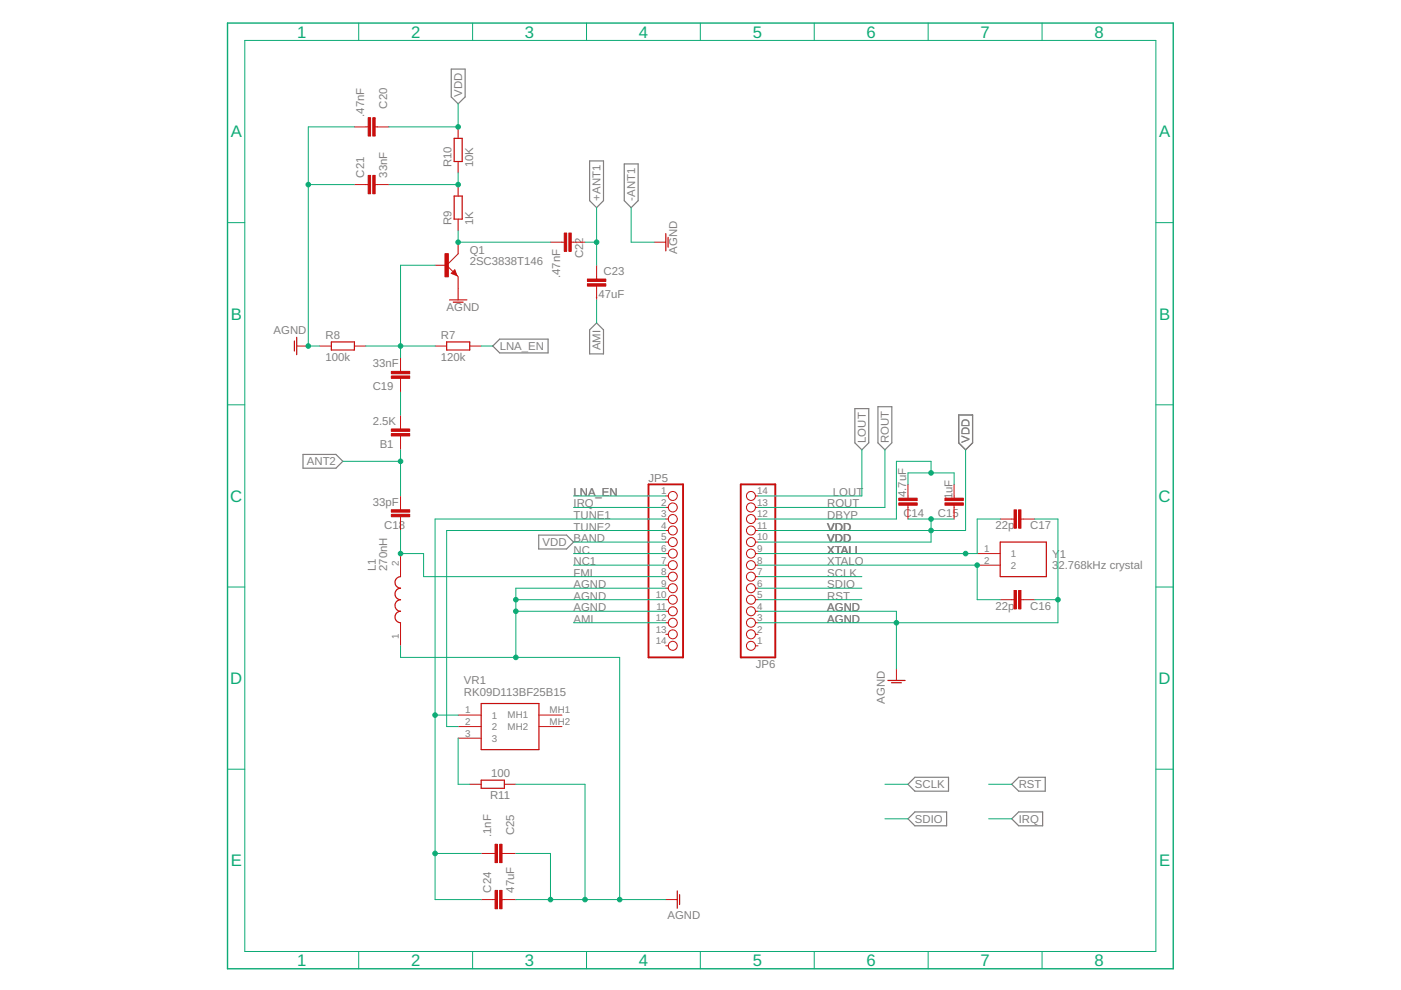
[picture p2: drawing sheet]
<svg xmlns="http://www.w3.org/2000/svg" width="297mm" height="210mm" viewBox="0 0 297 210" stroke-linecap="round" stroke-linejoin="round" font-family="sans-serif">
<g fill="none" stroke="#808080" stroke-width=".25">
<path d="M95.7 14.6h2.9v6l-1.5 1.4-1.4-1.4zM125 34.1h3v8.4l-1.5 1.5-1.5-1.5zM132.4 34.8h2.9v7.7l-1.5 1.5-1.4-1.5zM104.5 73.4l1.4-1.5h10.3v2.9h-10.3zM125 69.9l1.5-1.4 1.5 1.4v5.1h-3zM64.2 96.4h7l1.5 1.4-1.5 1.5h-7zM181.3 86.6h2.9v7.3l-1.5 1.5-1.4-1.5zM186.1 86.2h3v7.7l-1.5 1.5-1.5-1.5zM203.3 88h2.9v5.9l-1.5 1.5-1.4-1.5zM114.2 113.5h5.9l1.5 1.4-1.5 1.5h-5.9zM192.5 173.6l1.5-1.5h6.7v3h-6.7zM194 164.8h7.1v2.9h-7.1l-1.5-1.4z"/>
<path d="M214.5 173.6l1.5-1.5h5.1v3h-5.1zM214.5 166.3l1.5-1.5h5.6v2.9h-5.6z"/>
</g>
<path d="M137.5 102.7h7.3v36.7h-7.3zM157.1 102.7h7.3v36.7h-7.3z" fill="none" stroke="#c90d0c" stroke-width=".4"/>
<g fill="none" stroke="#c90d0c" stroke-width=".21">
<path d="M75.1 39.1h3M75.1 26.9h3M79.5 39.1h3M79.5 26.9h3M97.1 26.9v2.4M97.1 34.2v2.5M97.1 39.1v2.5M92.2 56.2h2.5M94.7 56.2l2.2 2.2M96.4 57.2l.5 1.2-1.2-.4zM96.9 58.4l.2 .3v4.9M97.1 51.4v2.4l-2.4 2.4"/>
<path d="M97.1 46.5v2.4M116.7 51.4h2.9M121.1 51.4h2.9M126.5 56.2v3M138.7 51.4h2.5M62.9 73.4h2.5M67.8 73.4h2.5M75.1 73.4h2.5M84.9 75.8v2.9M92.2 73.4h2.5M99.6 73.4h2.4M126.5 60.6v3"/>
<path d="M84.9 80.2v2.9M84.9 88v3M84.9 92.4v3M84.9 105.2v2.9M84.9 109.6v2.9M84.9 117.4v4.9M141.2 105.2h.5M141.2 107.6h.5M141.2 110h.5M141.2 112.5h.5M141.2 114.9h.5M141.2 117.4h.5"/>
<path d="M141.2 119.8h.5M160.2 105.2h.5M160.2 107.6h.5M160.2 110h.5M160.2 112.5h.5M160.2 114.9h.5M160.2 117.4h.5M160.2 119.8h.5M192.5 102.7v2.9M192.5 107.1v2.9M202.3 102.7v2.9M202.3 107.1v2.9"/>
<path d="M207.2 117.4h4.9M207.2 119.8h4.9M212.1 110h2.9M216.5 110h2.9M84.9 132v4.9M141.2 122.3h.5M141.2 124.7h.5M141.2 127.1h.5M141.2 129.6h.5M141.2 132h.5M141.2 134.5h.5M141.2 136.9h.5"/>
<path d="M160.2 122.3h.5M160.2 124.7h.5M160.2 127.1h.5M160.2 129.6h.5M160.2 132h.5M160.2 134.5h.5M160.2 136.9h.5M212.1 127.1h2.9M216.5 127.1h2.9M97.1 151.6h4.9M97.1 154.1h4.9M97.1 156.5h4.9"/>
<path d="M114.3 151.6h4.8M114.3 154.1h4.8M190.1 141.8v2.5M99.6 166.3h2.4M106.9 166.3h2.5M102 190.7h3M102 181h3M106.4 190.7h3M106.4 181h3M141.2 190.7h2.4"/>
<circle cx="142.6" cy="110" r=".95"/>
<circle cx="142.6" cy="117.4" r=".95"/>
<circle cx="142.6" cy="114.9" r=".95"/>
<circle cx="142.6" cy="119.8" r=".95"/>
<circle cx="142.6" cy="112.5" r=".95"/>
<circle cx="142.6" cy="105.2" r=".95"/>
<circle cx="142.6" cy="107.6" r=".95"/>
<circle cx="159.2" cy="117.4" r=".95"/>
<circle cx="159.2" cy="119.8" r=".95"/>
<circle cx="159.2" cy="112.5" r=".95"/>
<circle cx="159.2" cy="105.2" r=".95"/>
<circle cx="159.2" cy="107.6" r=".95"/>
<circle cx="159.2" cy="110" r=".95"/>
<circle cx="159.2" cy="114.9" r=".95"/>
<circle cx="142.6" cy="136.9" r=".95"/>
<circle cx="142.6" cy="124.7" r=".95"/>
<circle cx="142.6" cy="122.3" r=".95"/>
<circle cx="142.6" cy="134.5" r=".95"/>
<circle cx="142.6" cy="127.1" r=".95"/>
<circle cx="142.6" cy="132" r=".95"/>
<circle cx="142.6" cy="129.6" r=".95"/>
<circle cx="159.2" cy="127.1" r=".95"/>
<circle cx="159.2" cy="136.9" r=".95"/>
<circle cx="159.2" cy="124.7" r=".95"/>
<circle cx="159.2" cy="122.3" r=".95"/>
<circle cx="159.2" cy="134.5" r=".95"/>
<circle cx="159.2" cy="132" r=".95"/>
<circle cx="159.2" cy="129.6" r=".95"/>
</g>
<g fill="none" stroke="#c90d0c" stroke-width=".25">
<path d="M96.3 29.3h1.7v4.9h-1.7zM96.3 41.6h1.7v4.9h-1.7zM96.4 57.5l.2 .7-.7-.2zM96.4 57.7l-.2 .3M141.2 49.5v3.7M141.6 50.3v2.1M62.4 72.3v2.1M62.9 71.5v3.7M70.3 72.5h4.8v1.7h-4.8zM94.7 72.5h4.9v1.7h-4.9zM95.3 63.6h3.7M96.1 64.1h2.1"/>
<path d="M212.1 114.9h9.7v7.4h-9.7zM84.9 122.3a1.23 1.23 0 0 0-1.2 1.2 1.23 1.23 0 0 0 1.2 1.2 1.22 1.22 0 0 0-1.2 1.2 1.22 1.22 0 0 0 1.2 1.2 1.23 1.23 0 0 0-1.2 1.3 1.23 1.23 0 0 0 1.2 1.2 1.22 1.22 0 0 0-1.2 1.2 1.22 1.22 0 0 0 1.2 1.2M102 149.2h12.3v9.7h-12.3zM188.2 144.3h3.7M189 144.8h2.1M102 165.4h4.9v1.7h-4.9zM143.6 188.9v3.7M144.1 189.7v2.1"/>
</g>
<g fill="#c90d0c" stroke="#c90d0c" stroke-width=".21">
<path d="M190.6 105.6h3.9v.5h-3.9z"/>
<path d="M190.6 106.6h3.9v.5h-3.9z"/>
<path d="M200.3 105.6h3.9v.5h-3.9z"/>
<path d="M200.3 106.6h3.9v.5h-3.9z"/>
<path d="M215 108.1h.5v3.9h-.5z"/>
<path d="M216 108.1h.5v3.9h-.5z"/>
<path d="M215 125.2h.5v3.9h-.5z"/>
<path d="M216 125.2h.5v3.9h-.5z"/>
<path d="M83 108.1h3.9v.5h-3.9z"/>
<path d="M83 109.1h3.9v.5h-3.9z"/>
<path d="M83 78.7h3.9v.5h-3.9z"/>
<path d="M83 79.7h3.9v.5h-3.9z"/>
<path d="M83 91h3.9v.5h-3.9z"/>
<path d="M83 91.9h3.9v.5h-3.9z"/>
<path d="M94.3 53.8h.8v4.9h-.8z"/>
<path d="M79 37.2h.5v3.9h-.5z"/>
<path d="M78.1 37.2h.5v3.9h-.5z"/>
<path d="M119.6 49.4h.5v3.9h-.5z"/>
<path d="M120.6 49.4h.5v3.9h-.5z"/>
<path d="M124.5 60.2h3.9v.5h-3.9z"/>
<path d="M124.5 59.2h3.9v.5h-3.9z"/>
<path d="M105.9 188.8h.5v3.9h-.5z"/>
<path d="M105 188.8h.5v3.9h-.5z"/>
<path d="M78.1 25h.5v3.9h-.5z"/>
<path d="M79 25h.5v3.9h-.5z"/>
<path d="M105 179h.5v3.9h-.5z"/>
<path d="M105.9 179h.5v3.9h-.5z"/>
</g>
<path d="M48.2 4.9h200.6v200.5h-200.6z" fill="none" stroke="#0dab76" stroke-width=".3"/>
<g fill="none" stroke="#0dab76" stroke-width=".21">
<path d="M51.9 8.6h193.2v193.1h-193.2zM76.1 4.9v3.7M100.2 4.9v3.7M124.4 4.9v3.7M148.5 4.9v3.7M172.6 4.9v3.7M196.8 4.9v3.7M220.9 4.9v3.7M65.4 39.1h9.7M75.1 26.9h-9.7v46.5h2.4M97.1 22v4.9h-14.6M97.1 36.7v2.4h-14.6"/>
<path d="M48.2 47.2h3.7M92.2 56.2h-7.3v19.6M97.1 48.9v2.5h19.6M124 51.4h2.5M126.5 44v12.2M133.8 44v7.4h4.9M245.1 47.2h3.7M77.6 73.4h14.6M102 73.4h2.5M126.5 63.6v4.9M48.2 85.8h3.7M72.7 97.8h12.2"/>
<path d="M84.9 83.1v4.9M84.9 95.4v9.8M182.7 95.4v9.8h-22M187.6 95.4v12.2h-26.9M204.7 95.4v17.1h-44M245.1 85.8h3.7M84.9 112.5v4.9h4.9v4.9h51.4M121.6 105.2h19.6M121.6 107.6h19.6M121.6 117.4h19.6M121.6 119.8h19.6M121.6 114.9h19.6"/>
<path d="M141.2 110h-49v80.7h9.8M141.2 112.5h-46.5v41.6h2.4M160.7 119.8h46.5v7.3h4.9M192.5 110h9.8M192.5 102.7v-2.4h9.8v2.4M197.4 100.3v-2.5h-7.3v12.2h-29.4M197.4 110v4.9h-36.7M212.1 110h-4.9v7.4h-46.5M219.4 110h4.9v22h-63.6M48.2 124.5h3.7M84.9 136.9v2.5h46.5v51.3M109.4 127.1h31.8"/>
<path d="M109.4 129.6h31.8M121.6 132h19.6M141.2 124.7h-31.8v14.7M160.7 129.6h29.4v12.2M160.7 124.7h22M160.7 127.1h22M160.7 122.3h22M219.4 127.1h4.9M245.1 124.5h3.7M92.2 151.6h4.9M97.1 156.5v9.8h2.5M48.2 163.1h3.7"/>
<path d="M109.4 166.3h14.6v24.4M187.6 173.6h4.9M187.6 166.3h4.9M209.6 173.6h4.9M209.6 166.3h4.9M245.1 163.1h3.7M92.2 181h9.8M109.4 190.7h31.8M109.4 181h7.3v9.7M76.1 201.7v3.7M100.2 201.7v3.7M124.4 201.7v3.7"/>
<path d="M148.5 201.7v3.7M172.6 201.7v3.7M196.8 201.7v3.7M220.9 201.7v3.7"/>
</g>
<g fill="#0dab76" stroke="#0dab76" stroke-width=".21">
<circle cx="197.4" cy="100.3" r=".49"/>
<circle cx="204.7" cy="117.4" r=".49"/>
<circle cx="207.2" cy="119.8" r=".49"/>
<circle cx="190.1" cy="132" r=".49"/>
<circle cx="224.3" cy="127.1" r=".49"/>
<circle cx="65.4" cy="73.4" r=".49"/>
<circle cx="65.4" cy="39.1" r=".49"/>
<circle cx="116.7" cy="190.7" r=".49"/>
<circle cx="124" cy="190.7" r=".49"/>
<circle cx="109.4" cy="127.1" r=".49"/>
<circle cx="109.4" cy="129.6" r=".49"/>
<circle cx="109.4" cy="139.4" r=".49"/>
<circle cx="131.4" cy="190.7" r=".49"/>
<circle cx="92.2" cy="151.6" r=".49"/>
<circle cx="92.2" cy="181" r=".49"/>
<circle cx="84.9" cy="117.4" r=".49"/>
<circle cx="197.4" cy="112.5" r=".49"/>
<circle cx="197.4" cy="110" r=".49"/>
<circle cx="84.9" cy="97.8" r=".49"/>
<circle cx="84.9" cy="73.4" r=".49"/>
<circle cx="97.1" cy="51.4" r=".49"/>
<circle cx="97.1" cy="39.1" r=".49"/>
<circle cx="97.1" cy="26.9" r=".49"/>
<circle cx="126.5" cy="51.4" r=".49"/>
</g>
<g font-size="3.5" fill="#0dab76">
<text x="63" y="8">1</text>
<text x="87.2" y="8">2</text>
<text x="111.3" y="8">3</text>
<text x="135.4" y="8">4</text>
<text x="159.6" y="8">5</text>
<text x="183.7" y="8">6</text>
<text x="207.9" y="8">7</text>
<text x="232" y="8">8</text>
<text x="48.9" y="29.1">A</text>
<text x="245.7" y="29.1">A</text>
<text x="48.9" y="67.8">B</text>
<text x="245.7" y="67.8">B</text>
<text x="48.8" y="106.4">C</text>
<text x="245.6" y="106.4">C</text>
<text x="48.8" y="145">D</text>
<text x="245.6" y="145">D</text>
<text x="48.9" y="183.7">E</text>
<text x="245.7" y="183.7">E</text>
<text x="63" y="204.8">1</text>
<text x="87.2" y="204.8">2</text>
<text x="111.3" y="204.8">3</text>
<text x="135.4" y="204.8">4</text>
<text x="159.6" y="204.8">5</text>
<text x="183.7" y="204.8">6</text>
<text x="207.9" y="204.8">7</text>
<text x="232" y="204.8">8</text>
</g>
<g font-size="2.4" fill="#808080">
<text x="82.1" y="23" transform="rotate(-90 82.1 23)">C20</text>
<text x="98" y="20.5" transform="rotate(-90 98 20.5)">VDD</text>
<text x="77.2" y="24.7" transform="rotate(-90 77.2 24.7)">.47nF</text>
<text x="95.7" y="35.5" transform="rotate(-90 95.7 35.5)">R10</text>
<text x="100.3" y="35.5" transform="rotate(-90 100.3 35.5)">10K</text>
<text x="77.2" y="37.7" transform="rotate(-90 77.2 37.7)">C21</text>
<text x="82.1" y="37.7" transform="rotate(-90 82.1 37.7)">33nF</text>
<text x="95.7" y="47.7" transform="rotate(-90 95.7 47.7)">R9</text>
<text x="100.3" y="47.7" transform="rotate(-90 100.3 47.7)">1K</text>
<text x="127.3" y="42.6" transform="rotate(-90 127.3 42.6)">+ANT1</text>
<text x="134.7" y="42.6" transform="rotate(-90 134.7 42.6)">-ANT1</text>
<text x="99.6" y="53.8">Q1</text>
<text x="143.6" y="53.8" transform="rotate(-90 143.6 53.8)">AGND</text>
<text x="99.6" y="56.2">2SC3838T146</text>
<text x="118.8" y="59" transform="rotate(-90 118.8 59)">.47nF</text>
<text x="123.7" y="54.8" transform="rotate(-90 123.7 54.8)">C22</text>
<text x="128" y="58.3">C23</text>
<text x="126.2" y="63.2">.</text>
<text x="126.9" y="63.2">47uF</text>
<text x="58" y="70.9">AGND</text>
<text x="69" y="71.9">R8</text>
<text x="93.5" y="71.9">R7</text>
<text x="94.7" y="66">AGND</text>
<text x="69" y="76.5">100k</text>
<text x="79" y="77.9">33nF</text>
<text x="93.5" y="76.5">120k</text>
<text x="105.9" y="74.2">LNA_EN</text>
<text x="127.3" y="74.2" transform="rotate(-90 127.3 74.2)">AMI</text>
<text x="79" y="82.8">C19</text>
<text x="79" y="90.1">2.5K</text>
<text x="80.5" y="95">B1</text>
<text x="183.6" y="93.9" transform="rotate(-90 183.6 93.9)">LOUT</text>
<text x="188.5" y="93.9" transform="rotate(-90 188.5 93.9)">ROUT</text>
<text x="205.6" y="93.9" transform="rotate(-90 205.6 93.9)">VDD</text>
<text x="65.1" y="98.7">ANT2</text>
<text x="79" y="107.2">33pF</text>
<text x="121.6" y="105.1">LNA_EN</text>
<text x="121.6" y="107.6">IRQ</text>
<text x="137.5" y="102.1">JP5</text>
<text x="175.4" y="107.6">ROUT</text>
<text x="176.6" y="105.1">LOUT</text>
<text x="192.1" y="105.4" transform="rotate(-90 192.1 105.4)">4.7uF</text>
<text x="201.9" y="105.9" transform="rotate(-90 201.9 105.9)">1uF</text>
<text x="81.5" y="112.1">C18</text>
<text x="121.6" y="110">TUNE1</text>
<text x="121.6" y="112.5">TUNE2</text>
<text x="175.4" y="110">DBYP</text>
<text x="175.4" y="112.5">VDD</text>
<text x="191.5" y="109.7">C14</text>
<text x="198.8" y="109.7">C15</text>
<text x="211.1" y="112.1">22p</text>
<text x="218.4" y="112.1">C17</text>
<text x="115" y="115.8">VDD</text>
<text x="121.6" y="114.9">BAND</text>
<text x="121.6" y="117.4">NC</text>
<text x="121.6" y="119.8">NC1</text>
<text x="175.4" y="117.4">XTALI</text>
<text x="175.4" y="119.8">XTALO</text>
<text x="175.4" y="114.9">VDD</text>
<text x="223.1" y="118.2">Y</text>
<text x="224.7" y="118.2">1</text>
<text x="79.7" y="121" transform="rotate(-90 79.7 121)">L1</text>
<text x="82.1" y="121" transform="rotate(-90 82.1 121)">270nH</text>
<text x="121.6" y="124.7">AGND</text>
<text x="121.6" y="122.3">FMI</text>
<text x="175.4" y="124.7">SDIO</text>
<text x="175.4" y="122.3">SCLK</text>
<text x="223.1" y="120.7">3</text>
<text x="224.4" y="120.7">2.768kHz crystal</text>
<text x="121.6" y="127.2">AGND</text>
<text x="121.6" y="129.6">AGND</text>
<text x="175.4" y="127.2">RST</text>
<text x="175.4" y="129.6">AGND</text>
<text x="211.1" y="129.2">22p</text>
<text x="218.4" y="129.2">C16</text>
<text x="121.6" y="132">AMI</text>
<text x="175.4" y="132">AGND</text>
<text x="160.2" y="141.7">JP6</text>
<text x="98.4" y="147.6">RK09D113BF25B15</text>
<text x="98.4" y="145.1">VR1</text>
<text x="187.6" y="149.2" transform="rotate(-90 187.6 149.2)">AGND</text>
<text x="104.1" y="164.8">100</text>
<text x="194" y="167.1">SCLK</text>
<text x="216" y="167.1">RST</text>
<text x="103.9" y="169.4">R11</text>
<text x="104.1" y="177.5" transform="rotate(-90 104.1 177.5)">.1nF</text>
<text x="109" y="177.1" transform="rotate(-90 109 177.1)">C25</text>
<text x="194" y="174.5">SDIO</text>
<text x="216" y="174.5">IRQ</text>
<text x="104.1" y="189.3" transform="rotate(-90 104.1 189.3)">C24</text>
<text x="109" y="189.3" transform="rotate(-90 109 189.3)">47uF</text>
<text x="141.5" y="194.9">AGND</text>
</g>
<g font-size="2.1" fill="#808080">
<text x="140.2" y="104.8">1</text>
<text x="140.2" y="107.3">2</text>
<text x="160.5" y="107.3">13</text>
<text x="160.5" y="104.8">14</text>
<text x="140.2" y="109.7">3</text>
<text x="140.2" y="112.1">4</text>
<text x="160.5" y="112.1">11</text>
<text x="160.5" y="109.7">12</text>
<text x="140.2" y="114.6">5</text>
<text x="140.2" y="117">6</text>
<text x="140.2" y="119.5">7</text>
<text x="160.5" y="119.5">8</text>
<text x="160.5" y="117">9</text>
<text x="160.5" y="114.6">10</text>
<text x="208.7" y="117">1</text>
<text x="208.7" y="119.5">2</text>
<text x="214.3" y="118.1">1</text>
<text x="84.6" y="120" transform="rotate(-90 84.6 120)">2</text>
<text x="140.2" y="121.9">8</text>
<text x="140.2" y="124.4">9</text>
<text x="160.5" y="124.4">6</text>
<text x="160.5" y="121.9">7</text>
<text x="214.3" y="120.6">2</text>
<text x="139" y="126.8">10</text>
<text x="139" y="131.7">12</text>
<text x="139.2" y="129.3">11</text>
<text x="160.5" y="131.7">3</text>
<text x="160.5" y="129.3">4</text>
<text x="160.5" y="126.8">5</text>
<text x="84.6" y="135.5" transform="rotate(-90 84.6 135.5)">1</text>
<text x="139" y="134.1">13</text>
<text x="139" y="136.6">14</text>
<text x="160.5" y="136.6">1</text>
<text x="160.5" y="134.1">2</text>
<text x="98.6" y="151.3">1</text>
<text x="98.6" y="153.7">2</text>
<text x="104.3" y="152.3">1</text>
<text x="104.3" y="154.8">2</text>
<text x="107.6" y="152.3">MH1</text>
<text x="107.6" y="154.8">MH2</text>
<text x="116.5" y="151.3">MH1</text>
<text x="116.5" y="153.7">MH2</text>
<text x="98.6" y="156.2">3</text>
<text x="104.3" y="157.2">3</text>
</g>
</svg>
